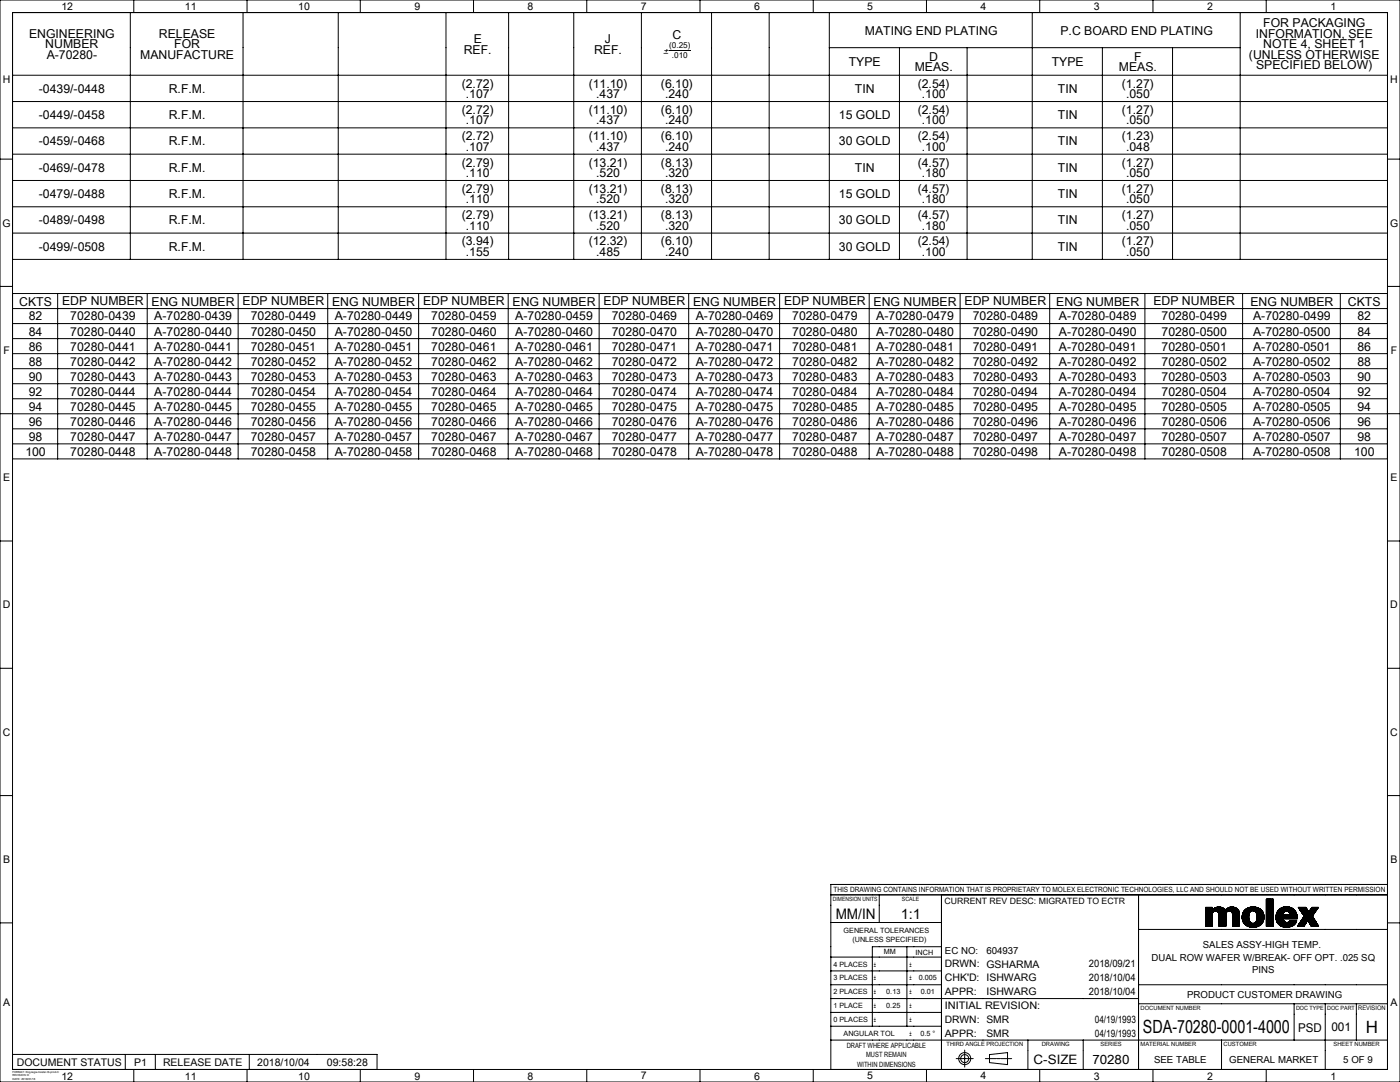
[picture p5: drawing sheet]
<svg xmlns="http://www.w3.org/2000/svg" width="559mm" height="432mm" viewBox="0 0 559 432" stroke-linecap="round" stroke-linejoin="round" font-family="sans-serif">
<g fill="none" stroke="#000" stroke-width=".4">
<path d="M0 0h558.8v431.8h-558.8zM5 5h548.8v421.8h-548.8zM52 5v98.5M53.4 0v5M97 5v98.5M98.6 0v5M135 5v98.5M143.8 0v5M178 5v98.5M189 0v5M203 5v98.5M229 5v98.5"/>
<path d="M234.2 0v5M256 5v98.5M279.4 0v5M284 5v98.5M307 5v98.5M324.6 0v5M331 5v98.5M331 19h164M359 19v84.5M369.8 0v5M386 19v84.5M412 5v98.5"/>
<path d="M415 0v5M440 19v84.5M460.2 0v5M468 19v84.5M495 5v98.5M505.4 0v5M5 30h548.8M267.1 20.1h8.5M5 40.5h548.8M5 51h548.8M0 63.5h5M5 61.5h548.8"/>
<path d="M5 72h548.8M553.8 63.5h5M5 82.5h548.8M5 93h548.8M0 114.3h5M5 117.1h548.8M5 103.5h548.8M23 117.1v66M58.8 117.1v66M95.1 117.1v66M130.8 117.1v66M167.1 117.1v66"/>
<path d="M202.8 117.1v66M239.1 117.1v66M274.9 117.1v66M311.2 117.1v66M346.9 117.1v66M383.2 117.1v66M419 117.1v66M457 117.1v66M496 117.1v66M535 117.1v66M553.8 114.3h5M5 123.1h548.8"/>
<path d="M5 129.1h548.8M5 135.1h548.8M5 141.1h548.8M5 147.1h548.8M5 153.1h548.8M5 159.1h548.8M0 165.1h558.8M5 171.1h548.8M5 177.1h548.8M5 183.1h548.8M0 215.9h5M553.8 215.9h5"/>
<path d="M0 266.7h5M553.8 266.7h5M0 317.5h5M553.8 317.5h5M331.6 357.1h222.2M350.9 357.1v11.1M375.8 357.1v69.7M454.4 357.1v69.7M505.5 358.8l-.1 .1M505.7 358.8l-.3 .3M505.8 358.8l-.4 .4M505.9 358.8l-.5 .5"/>
<path d="M506.1 358.8l-.7 .7M506.2 358.8l-.8 .8M506.3 358.8l-.9 .9M506.5 358.8l-1.1 1.1M506.6 358.8l-1.2 1.2M506.8 358.8l-1.4 1.4M506.9 358.8l-1.5 1.5M507.1 358.8l-1.7 1.7M507.2 358.8l-1.8 1.8M507.4 358.8l-2 2M507.5 358.8l-2.1 2.1M507.7 358.8l-2.3 2.3"/>
<path d="M507.8 358.8l-2.4 2.4M507.9 358.8l-2.5 2.5M508.1 358.8l-2.7 2.7M508.2 359.9l-2.8 2.8M508.2 359.8l-2.8 2.8M508.2 359.6l-2.8 2.8M508.2 359.5l-2.8 2.8M508.2 359.3l-2.8 2.9M508.2 359.2l-2.8 2.8M508.2 359l-2.8 2.9M508.2 358.9l-2.8 2.8M508.2 358.9l-2.8 2.7"/>
<path d="M508.2 358.8h-2.8v10.8M508.2 358.8v10.8M553.8 353h-222.2v73.8M0 368.3h5M331.6 368.2h44.2M362 377.8v31.8M375.8 377.8h-27.6v31.8M454.4 370.9h99.4M481.2 362.1h2.7M481.2 369.6h2.7M481.2 362.1v7.5M481.2 362.1v.1"/>
<path d="M481.3 362.1l-.1 .1M481.3 362.1l-.1 .2M481.5 362.1l-.3 .4M481.6 362.1l-.4 .5M481.8 362.1l-.6 .7M481.9 362.1l-.7 .8M482 362.1l-.8 .9M482.2 362.1l-1 1.1M482.3 362.1l-1.1 1.2M482.5 362.1l-1.3 1.3M482.6 362.1l-1.4 1.5M482.8 362.1l-1.6 1.6"/>
<path d="M482.9 362.1l-1.7 1.7M483.1 362.1l-1.9 1.9M483.2 362.1l-2 2M483.4 362.1l-2.2 2.2M483.5 362.1l-2.3 2.3M483.6 362.1l-2.4 2.4M483.8 362.1l-2.6 2.6M483.9 364.9a1.34 1.34 0 0 1 1.3-1.3 1.34 1.34 0 0 1 1.4 1.3v4.7M483.9 368.6l-1.1 1M483.9 368.4l-1.2 1.2M483.9 368.3l-1.4 1.3M483.9 368.1l-1.5 1.5"/>
<path d="M483.9 368l-1.6 1.6M483.9 367.8l-1.8 1.8M483.9 367.7l-1.9 1.9M483.9 367.6l-2.1 2M483.9 367.4l-2.2 2.2M483.9 367.3l-2.4 2.3M483.9 367.1l-2.5 2.5M483.9 367l-2.7 2.6M483.9 366.9l-2.7 2.7M483.9 366.7l-2.7 2.8M483.9 366.6l-2.7 2.7M483.9 366.5l-2.7 2.7"/>
<path d="M483.9 366.3l-2.7 2.8M483.9 366.2l-2.7 2.7M483.9 366l-2.7 2.8M483.9 365.9l-2.7 2.8M483.9 365.7l-2.7 2.8M483.9 365.6l-2.7 2.8M483.9 365.4l-2.7 2.9M483.9 365.3l-2.7 2.8M483.9 365.1l-2.7 2.9M483.9 365l-2.7 2.8M483.9 364.9l-2.7 2.8M483.9 369.6h-.1"/>
<path d="M483.9 369.4l-.3 .2M483.9 369.3l-.4 .3M483.9 369.1l-.6 .5M483.9 369l-.7 .6M483.9 368.9l-.8 .7M483.9 368.7l-1 .9M483.9 364.9v4.7M483.9 362.1v1.1a3.4 3.4 0 0 1 5.2 0 3.4 3.4 0 0 1 4.9-.3M483.9 363l-2.7 2.8M483.9 362.9l-2.7 2.8M483.9 362.7l-2.7 2.9M483.9 362.6l-2.7 2.8"/>
<path d="M483.9 362.5l-2.7 2.8M483.9 362.3l-2.7 2.8M483.9 362.2l-2.7 2.8M483.9 362.1l-2.7 2.7M483.9 364.7l-2.7 2.8M483.9 364.6l-2.7 2.8M484 364.4l-2.8 2.8M484.7 362.5l-3.5 3.5M485 362.3l-3.8 3.8M485.3 362.2l-4.1 4.1M485.5 362.1l-4.3 4.3M485.6 362.1l-4.4 4.4"/>
<path d="M485.9 362l-4.7 4.7M486 362l-4.8 4.8M486.1 362l-4.9 4.9M486.3 362l-5.1 5.1M486.5 362l-1.8 1.7M486.6 365.4l2.4-2.4-2.4 2.5M486.6 365l2.2-2.1-2.2 2.2M486.6 369.6h2.7M486.6 362l-1.7 1.6M486.7 362l-1.7 1.6M486.9 362l-1.7 1.6M487 362l-1.7 1.6"/>
<path d="M487.1 362l-1.7 1.6M487.2 362l-1.6 1.6M487.3 362.1l-1.6 1.5M487.5 362.1l-1.7 1.6M487.5 362.1l-1.6 1.6M487.7 362.2l-1.7 1.6M487.8 362.2l-1.7 1.7M488 362.3l-1.8 1.7M488.1 362.3l-1.8 1.8M488.1 362.4l-1.8 1.8M488.2 362.4l-1.8 1.9M488.4 362.5l-1.9 2"/>
<path d="M488.5 362.6l-2 2M488.6 362.7l-2.1 2M488.6 362.7l-2 2.1M488.9 362.9l-2.3 2.4M489.1 369.6h.1M489.3 369.6h.1M489.3 369.4l-.3 .2M489.3 369.2l-.4 .4M489.3 369.1l-.6 .5M489.3 368.9l-.7 .7M489.3 368.8l-.9 .8M489.3 368.6l-1 1"/>
<path d="M489.3 368.5l-1.1 1.1M489.3 368.3l-1.3 1.3M489.3 368.2l-1.4 1.4M489.3 368.1l-1.5 1.5M489.3 367.9l-1.7 1.7M489.3 367.8l-1.8 1.8M489.3 367.6l-2 2M489.3 367.5l-2.1 2.1M489.3 367.4l-2.2 2.2M489.3 367.2l-2.4 2.4M489.3 367.1l-2.5 2.5M489.3 367l-2.7 2.6"/>
<path d="M489.3 366.8l-2.7 2.8M489.3 366.7l-2.7 2.8M489.3 366.6l-2.7 2.7M489.3 366.4l-2.7 2.8M489.3 366.3l-2.7 2.7M489.3 366.1l-2.7 2.8M489.3 366l-2.7 2.8M489.3 365.8l-2.7 2.8M489.3 365.7l-2.7 2.8M489.3 365.5l-2.7 2.8M489.3 365.4l-2.7 2.8M489.3 365.2l-2.7 2.9"/>
<path d="M489.3 365.1l-2.7 2.8M489.3 365l-2.7 2.8M489.3 364.8l-2.7 2.9M489.3 364.7l-2.7 2.8M489.3 364.5l-2.7 2.9M489.5 362.8l-2.9 2.9M489.5 364.2l-2.9 3.1M489.9 362.5l-3.3 3.3M490.2 362.3l-3.6 3.6M490.5 362.2l-3.9 3.9M490.7 362.1l-4.1 4.1M490.8 362.1l-4.2 4.3"/>
<path d="M491.1 362l-4.5 4.5M491.2 362l-4.6 4.7M491.3 362l-4.7 4.8M491.5 362l-4.9 5M491.7 362l-5.1 5.1M491.8 362l-1.9 1.7M491.9 364.4l1.9-1.7-1.9 1.8M491.9 362l-1.6 1.6M492 364.9a1.34 1.34 0 0 0-1.4-1.3 1.34 1.34 0 0 0-1.3 1.3v4.7M492 365.2l2.2-2.2-2.2 2.3M492 369.6h2.6M492 364.9v4.7"/>
<path d="M492.1 362l-1.7 1.6M492.2 362l-1.7 1.6M492.3 362l-1.6 1.6M492.4 362l-1.6 1.6M492.6 362.1l-1.7 1.5M492.7 362.1l-1.6 1.5M492.8 362.1l-1.6 1.6M492.9 362.2l-1.7 1.5M493 362.2l-1.6 1.6M493.1 362.2l-1.7 1.6M493.2 362.3l-1.7 1.6M493.3 362.3l-1.7 1.7"/>
<path d="M493.4 362.4l-1.7 1.8 1.8-1.7M493.5 362.5l-1.7 1.7M493.6 362.6l-1.7 1.7M493.9 362.7l-1.9 2M493.9 362.8l-1.9 2M494 362.9l-2 2M494 362.9l.6 1.2M494.1 362.9l-2.1 2.2M494.2 363.1l-2.2 2.4M494.3 363.2l-2.3 2.4M494.4 363.3l-2.4 2.5M494.4 363.4l-2.4 2.5"/>
<path d="M494.5 363.5l-2.5 2.5M494.5 363.6l-2.5 2.6M494.5 363.7l-2.5 2.6M494.5 363.8l-2.5 2.6M494.6 363.9l-2.6 2.7M494.6 364.1l-2.6 2.6M494.6 369.6h-.1M494.6 369.4l-.2 .2M494.6 369.3l-.4 .3M494.6 369.2l-.5 .4M494.6 369l-.7 .6M494.6 368.9l-.8 .7"/>
<path d="M494.6 368.7l-.9 .9M494.6 368.6l-1.1 1M494.6 368.4l-1.2 1.2M494.6 368.3l-1.4 1.3M494.6 368.1l-1.5 1.5M494.6 368l-1.6 1.6M494.6 367.8l-1.8 1.8M494.6 367.7l-1.9 1.9M494.6 367.6l-2 2M494.6 367.4l-2.2 2.2M494.6 367.3l-2.3 2.3M494.6 367.2l-2.5 2.4"/>
<path d="M494.6 367l-2.6 2.6M494.6 366.9l-2.6 2.7M494.6 366.8l-2.6 2.6M494.6 366.6l-2.6 2.7M494.6 366.5l-2.6 2.6M494.6 366.3l-2.6 2.7M494.6 366.2l-2.6 2.6M494.6 366.1l-2.6 2.6M494.6 365.9l-2.6 2.7M494.6 365.8l-2.6 2.6M494.6 365.6l-2.6 2.7M494.6 365.5l-2.6 2.7"/>
<path d="M494.6 365.3l-2.6 2.7M494.6 365.2l-2.6 2.7M494.6 365l-2.6 2.8M494.6 364.9l-2.6 2.7M494.6 364.7l-2.6 2.8M494.6 364.6l-2.6 2.7M494.6 364.5l-2.6 2.7M494.6 364.3l-2.6 2.7M494.6 364.2l-2.6 2.7M494.6 364.1v5.5M496.3 363.8l-.5 1.9 .5 2.5M496.3 368.2l1 1"/>
<path d="M497.5 362.7l-1.1 1.1M497.7 362.5l-1.5 1.5M498 362.4l-1.9 1.9M498.3 362.3l-2.3 2.2M498.4 366l-2.1 2.2M498.4 365.9l-2.1 2.2M498.4 366.2l-2 2.1M498.4 365.7l-2.2 2.3M498.4 366.3l-2 2M498.4 366.4l-1.9 2M498.4 365.5l-2.2 2.4M498.5 366.5l-2 2"/>
<path d="M498.5 365.4l-2.4 2.4M498.5 362.2l-2.5 2.5M498.5 366.6l-1.9 2M498.5 365.3l-2.4 2.4M498.5 366.7l-1.8 2M498.5 366.9l-1.8 1.8M498.5 365l-2.4 2.6M498.5 367l-1.7 1.8M498.6 364.9l-2.6 2.6M498.6 367.1l-1.8 1.8M498.6 367.2l-1.7 1.7M498.6 364.6l-2.6 2.8"/>
<path d="M498.6 367.3l-1.6 1.7M498.6 362.2l-2.7 2.7M498.7 367.5l-1.6 1.6M498.7 364.5l-2.7 2.7M498.7 364.4a1.6 1.6 0 0 1 2-.9 1.6 1.6 0 0 1 1 1.9 2.35 2.35 0 0 1-1.5 3.1l-.9-.2-.6-.8M498.7 364.4l-.3 1.6 .3 1.5M498.7 367.6l-1.5 1.6M498.8 364.2l-2.9 3M498.8 367.8l-1.5 1.4M498.9 367.8l-1.4 1.5 1.4-1.4M498.9 362.1l-3 3M499 368l-1.4 1.4"/>
<path d="M499.1 362.1l-3.3 3.2M499.1 368.1l-1.4 1.3M499.2 368.2l-1.4 1.3M499.2 362l-3.4 3.4M499.2 368.2l-1.3 1.3M499.3 368.3l-1.4 1.3M499.4 362l-3.6 3.6M499.4 368.3l-1.3 1.3M499.5 368.4l-1.4 1.3M499.6 362l-3.8 3.7M499.6 368.4l-1.4 1.3M499.7 368.5l-1.3 1.3"/>
<path d="M499.8 362l-4 3.9M499.8 368.5l-1.4 1.3M499.9 362l-4.1 4M500 368.5l-1.5 1.3M500 361.9l-4.2 4.3M500.1 368.5l-1.4 1.4M500.2 361.9l-4.4 4.4M500.2 368.5l-1.4 1.4M500.3 361.9l-4.5 4.5M500.4 361.9l-4.6 4.7M500.4 368.5l-1.5 1.4M500.5 363.5l1.5-1.2-1.4 1.2"/>
<path d="M500.6 362l-4.8 4.7M500.6 368.4l-1.6 1.5M500.7 362l-4.8 4.8M500.8 362l-4.9 4.9M500.8 368.3l-1.7 1.7M501 362l-5.1 5.1M501.1 362l-1.7 1.6M501.2 362l-1.6 1.5M501.3 362.1l-1.5 1.4M501.4 362.1l-1.4 1.3M501.5 364.6l1.7-1.6-1.6 1.6M501.6 362.1l-1.5 1.3"/>
<path d="M501.6 362.2l-1.3 1.3M501.7 365.1l1.9-1.9-1.9 2M501.7 365.4l2-1.9-2 2.1M501.7 362.2l-1.3 1.3M502.1 362.3l-1.4 1.3M502.2 362.3l-1.4 1.3M502.3 362.4l-1.3 1.3 1.3-1.3M502.5 362.5l-1.5 1.3M502.5 362.5l-1.3 1.4M502.6 362.6l-1.4 1.4M502.7 362.6l-1.4 1.5M502.8 362.7l-1.5 1.4"/>
<path d="M502.9 362.7l-1.5 1.6M503 362.8l-1.6 1.5M503 362.8l1 1M503 362.8a4.9 4.9 0 0 0-6.7 1M503.1 362.8l-1.6 1.6M503.3 363l-1.7 1.7M503.4 363.1l-1.8 1.8M503.5 363.1l-1.9 1.9M503.6 363.3l-1.9 2M503.7 368.6l-.5 .5M503.8 363.6l-2 2.1M503.9 363.6l-2.1 2.3"/>
<path d="M503.9 363.8l-2.1 2.2M504 368.2l-1.1 1.1M504 363.8l-2.2 2.3M504 363.8a4.2 4.2 0 0 1-.5 5 4.2 4.2 0 0 1-4.8 1.1l-1.4-.7M504 363.9l-2.3 2.4M504.1 364l-2.4 2.4M504.1 368l-1.5 1.5M504.1 364.1l-2.4 2.5M504.2 364.2l-2.5 2.6M504.2 364.3l-2.5 2.6M504.2 367.7l-2 1.9M504.2 364.4l-2.6 2.7"/>
<path d="M504.3 364.5l-2.8 2.9M504.3 367.5l-2.3 2.2M504.3 364.6l-2.8 2.9M504.3 367.3l-2.4 2.5M504.3 364.7l-2.9 3.1M504.4 364.8l-5.2 5.2M504.4 367.1l-2.8 2.8M504.4 365l-5 5M504.4 365.1l-4.9 4.9M504.4 366.9l-3 3M504.5 365.2l-4.9 4.8M504.5 365.3l-4.8 4.8"/>
<path d="M504.5 366.7l-3.3 3.3M504.5 365.4l-4.7 4.7M504.5 366.5l-3.5 3.5M504.5 365.6l-4.5 4.5M504.5 366.4l-3.6 3.6M504.5 365.7l-4.4 4.4M504.5 366.2l-3.8 3.8M504.5 365.8l-4.2 4.3M504.5 366.1l-3.9 4M504.5 366l-4.1 4.1M505.4 369.6h2.8M508.2 369.5v.1"/>
<path d="M508.2 369.4l-.3 .2M508.2 369.2l-.4 .4M508.2 369.1l-.6 .5M508.2 368.9l-.7 .7M508.2 368.8l-.9 .8M508.2 368.7l-1 .9M508.2 368.5l-1.2 1.1M508.2 368.4l-1.3 1.2M508.2 368.3l-1.4 1.3M508.2 368.1l-1.6 1.5M508.2 368l-1.7 1.6M508.2 367.8l-1.8 1.8"/>
<path d="M508.2 367.7l-2 1.9M508.2 367.5l-2.1 2.1M508.2 367.4l-2.2 2.2M508.2 367.2l-2.4 2.4M508.2 367.1l-2.5 2.5M508.2 366.9l-2.7 2.7M508.2 366.8l-2.8 2.8M508.2 366.7l-2.8 2.8M508.2 366.5l-2.8 2.9M508.2 366.4l-2.8 2.8M508.2 366.3l-2.8 2.8M508.2 366.1l-2.8 2.9"/>
<path d="M508.2 366l-2.8 2.8M508.2 365.9l-2.8 2.8M508.2 365.7l-2.8 2.8M508.2 365.6l-2.8 2.8M508.2 365.4l-2.8 2.8M508.2 365.3l-2.8 2.8M508.2 365.1l-2.8 2.8M508.2 365l-2.8 2.8M508.2 364.8l-2.8 2.8M508.2 364.7l-2.8 2.8M508.2 364.5l-2.8 2.9M508.2 364.4l-2.8 2.8"/>
<path d="M508.2 364.3l-2.8 2.8M508.2 364.1l-2.8 2.9M508.2 364l-2.8 2.8M508.2 363.9l-2.8 2.8M508.2 363.7l-2.8 2.9M508.2 363.6l-2.8 2.8M508.2 363.5l-2.8 2.8M508.2 363.3l-2.8 2.8M508.2 363.2l-2.8 2.8M508.2 363l-2.8 2.8M508.2 362.9l-2.8 2.8M508.2 362.7l-2.8 2.8"/>
<path d="M508.2 362.6l-2.8 2.8M508.2 362.4l-2.8 2.8M508.2 362.3l-2.8 2.8M508.2 362.1l-2.8 2.9M508.2 362l-2.8 2.8M508.2 361.9l-2.8 2.8M508.2 361.7l-2.8 2.9M508.2 361.6l-2.8 2.8M508.2 361.5l-2.8 2.8M508.2 361.3l-2.8 2.9M508.2 361.2l-2.8 2.8M508.2 361l-2.8 2.9"/>
<path d="M508.2 360.9l-2.8 2.8M508.2 360.8l-2.8 2.8M508.2 360.6l-2.8 2.8M508.2 360.5l-2.8 2.8M508.2 360.4l-2.8 2.7M508.2 360.2l-2.8 2.8M508.2 360.1l-2.8 2.7M509.3 366.5l.5 1.6M509.3 365.6v.9M509.8 368.1l1.1 1.2 2.1 .7M510.9 362.7l-.8 .8M511.2 369.5l1.7-1.6-1.6 1.6"/>
<path d="M511.2 362.5l-1.3 1.3M511.5 362.3l-1.8 1.8M511.8 362.2a4 4 0 0 0-2.5 3.4M511.8 362.2l-2.2 2.2M512 362.1l-2.5 2.5M512.1 362.1l-2.6 2.6M512.2 364.9l-2.6 2.7M512.2 364.8l-2.7 2.7M512.2 366.7l-1.9 2M512.2 366.9l-1.8 1.9M512.2 364.6l-2.7 2.8M512.2 367l-1.8 1.9 1.9-1.8"/>
<path d="M512.3 365.1l-2.7 2.6M512.3 367.2l-1.8 1.8M512.3 364.3l-2.8 3M512.4 367.3l-1.8 1.8M512.4 362l-3 3M512.4 367.4l-1.7 1.7M512.4 365.1l-2.7 2.7M512.5 367.5l-1.7 1.8 1.7-1.7M512.5 362l-3.1 3.1M512.5 365.1l-2.8 2.8M512.6 364a1.34 1.34 0 0 1 1.5-.3 1.34 1.34 0 0 1 .8 1.4h-2.7zM512.6 367.6l-1.7 1.7"/>
<path d="M512.7 365.1l-3 2.9M512.7 362l-3.4 3.3M512.7 367.8l-1.7 1.6M512.8 367.8l-1.7 1.6M512.8 365.1l-3 3M512.9 361.9l-3.6 3.6M513 365.1l-3.2 3.1M513 368l-1.6 1.6 1.7-1.6M513 361.9l-3.7 3.8M513.1 365.1l-3.2 3.2M513.2 361.9l-3.9 3.9M513.2 368.1l-1.6 1.6 1.8-1.6"/>
<path d="M513.3 365.1l-3.3 3.4 3.4-3.4M513.3 361.9l-4 4.1M513.5 368.1l-1.7 1.7M513.5 361.9l-4.2 4.2M513.5 365.1l-3.4 3.4M513.6 368.1l-1.6 1.7 1.7-1.7M513.6 361.9l-4.3 4.4M513.7 365.1l-3.5 3.5M513.8 361.9l-4.5 4.5M513.8 365.1l-3.6 3.6M513.9 361.9l-4.6 4.6M513.9 368.1l-1.8 1.8"/>
<path d="M513.9 365.1l-1.6 1.5M514 361.9l-4.7 4.7M514 368.1l-1.8 1.8M514.1 365.1l-1.7 1.5M514.1 361.9l-4.8 4.8M514.2 363.8l1.5-1.4-1.4 1.4M514.2 365.1l-1.6 1.5M514.2 362l-4.8 4.8M514.4 362l-5 5M514.4 365.1l-1.7 1.5M514.4 367.9l-2.1 2M514.5 362l-5.1 5.1"/>
<path d="M514.5 365.1l-1.6 1.5M514.6 362l-5.2 5.2M514.6 365.1l-1.6 1.5M514.7 362.1l-1.7 1.6M514.8 367.5l-1.1 .6M514.8 367.5h2.8M514.8 367.5h-.1M514.8 362.1l-1.6 1.5M514.8 367.5l-.2 .2M514.9 362.1l-1.6-.2-1.5 .3M514.9 362.1l1.3 .7 1 1.1M514.9 364.8l1.7-1.6-3.4 3.4"/>
<path d="M514.9 362.1l-1.5 1.5M515 367.5l-2.6 2.4M515.1 362.2l-1.6 1.4M515.1 367.5l-2.6 2.5M515.1 362.2l-1.4 1.4M515.3 367.5l-2.7 2.5M515.3 362.2l-1.5 1.4M515.4 362.3l-1.5 1.3M515.4 367.5l-2.6 2.5M515.4 362.3l-1.4 1.4M515.5 367.5l-2.6 2.5M515.6 362.4l-1.5 1.3"/>
<path d="M515.7 367.5l-2.7 2.5M515.8 367.5l-2.6 2.5M515.8 362.5l-1.4 1.4M515.9 362.6l-1.4 1.4M516 367.5l-2.7 2.5M516 362.6l-1.5 1.4M516.1 362.7l-1.5 1.4M516.1 367.5l-2.6 2.5M516.2 362.7l-1.5 1.5M516.2 367.5l-2.6 2.5M516.2 362.8l-1.5 1.5M516.3 362.9l-1.5 1.5"/>
<path d="M516.4 362.9l-1.6 1.6M516.4 367.5l-2.7 2.5M516.5 363l-1.6 1.6M516.5 367.5l-2.6 2.5M516.5 363.1l-1.6 1.6M516.6 367.5l-2.6 2.5M516.7 363.3l-3.4 3.3M516.8 363.3l-3.3 3.3M516.8 367.5l-2.6 2.5M516.8 363.4l-3.2 3.2M516.9 363.5l-3.1 3.1M516.9 367.5l-2.5 2.5"/>
<path d="M517 363.6l-3.1 3M517 363.6l-3 3M517.1 367.5l-2.6 2.4M517.1 363.7l-2.9 2.9M517.1 363.8l-2.8 2.8M517.2 363.9l-2.8 2.7M517.2 368.4l-.9 .9M517.2 363.9l.6 2.7h-5.6l.6 1.2 .9 .3M517.2 364l-2.6 2.6M517.2 367.5l-2.5 2.4M517.3 364.1l-2.6 2.5M517.3 364.2l-2.4 2.4"/>
<path d="M517.3 368.1l-1.3 1.4M517.4 367.5l-2.5 2.4M517.4 364.3l-2.4 2.3M517.4 364.4l-2.3 2.2M517.4 364.5l-2.1 2.1M517.5 367.8l-1.8 1.8M517.5 367.5l-2.4 2.3M517.5 364.6l-2.1 2M517.5 364.7l-1.9 1.9M517.5 367.6l-2 2.1M517.6 364.8l-1.9 1.8M517.6 367.5l-2.4 2.3"/>
<path d="M517.6 367.5a3.9 3.9 0 0 1-4.6 2.5M517.6 364.9l-1.7 1.7M517.6 365l-1.6 1.6M517.6 365.1l-1.4 1.5M517.7 365.2l-1.4 1.4M517.7 365.3l-1.3 1.3M517.7 365.5l-1.1 1.1M517.7 365.6l-1 1M517.8 365.7l-.9 .9M517.8 365.8l-.8 .8M517.8 365.9l-.7 .7M517.8 366.1l-.5 .5"/>
<path d="M517.8 366.2l-.4 .4M517.8 366.3l-.3 .3M517.8 366.5l-.1 .1M517.9 369.6h2.6M518.2 362.1h3M518.2 362.1l2.4 3.5-2.7 4M518.4 362.1l-.2 .1M518.6 362.1l-.2 .3 .3-.3M518.9 362.1l-.4 .4M519 362.1l-.5 .5M519.2 362.1l-.6 .6M519.3 362.1l-.7 .7"/>
<path d="M519.5 362.1l-.8 .8M519.6 362.1l-.8 .8M519.7 364.3l1.8-1.7-1.8 1.8M519.8 362.1l-1 1M519.9 362.1l-1 1M520 362.1l-1.1 1.1M520 364.8l1.8-1.7-1.7 1.8M520.2 362.1l-1.2 1.2M520.3 362.1l-1.2 1.3 1.3-1.3M520.5 369.6l1.5-2.4 1.4 2.4M520.6 369.5l-.1 .1M520.6 362.1l-1.4 1.5"/>
<path d="M520.7 362.1l-1.5 1.5M520.8 369.2l-.5 .4M520.8 362.1l-1.5 1.6M521 368.9l-.8 .7M521 362.1l-1.7 1.7M521.1 362.1l-1.7 1.8M521.2 362.1l1.2 1.9 1.3-1.9M521.2 362.1l-1.7 1.9 1.8-1.8M521.3 368.4l-1.3 1.2M521.3 362.3l-1.7 1.8M521.4 362.4l-1.8 1.8M521.5 368.1l-1.6 1.5"/>
<path d="M521.5 362.6l-1.7 1.9M521.6 362.7l-1.7 1.8M521.6 362.8l-1.7 1.8M521.7 367.8l-1.9 1.8M521.7 362.9l-1.7 1.8M521.9 363.1l-1.7 1.9 1.7-1.7M522 363.3l-1.8 1.8M522 363.4l-1.7 1.8M522.1 363.5l-1.7 1.8M522.1 363.6l-1.7 1.8M522.1 367.5l1.8-1.7-1.7 1.8M522.2 363.7l-1.8 2.1"/>
<path d="M523.4 369.6h2.9M523.7 362.1h2.5M523.7 362.1l-.2 .2M523.8 365.6l2.5 4M523.8 365.6l-1.7 1.8M523.8 362.1l-.6 .6M524 362.1l-1.1 1M524 365.9l-1.7 1.8 1.7-1.8M524.1 366l-1.7 1.9M524.1 362.1l-1.6 1.6M524.1 366.1l-1.7 1.8M524.2 365.1l-4.6 4.5"/>
<path d="M524.2 366.2l-1.8 1.8M524.2 366.3l-1.7 1.8M524.3 362.1l-4.1 4.1M524.3 366.4l-1.7 1.8M524.3 366.5l-1.7 1.8M524.4 362.1l-4.5 4.5M524.4 366.5l-1.7 2 1.8-1.9M524.5 364.7l-5 4.9M524.5 366.7l-1.7 1.9 1.8-1.8M524.6 362.1l-5 5M524.6 369.6l1.1-1-1 1M524.6 366.9l-1.7 1.8"/>
<path d="M524.7 367l-1.8 1.8M524.7 362.1l-5.4 5.4M524.7 367.1l-1.7 1.8M524.8 367.2l-1.8 1.8M524.8 362.1l-5.7 5.7M524.8 367.2l-1.7 1.9M524.9 364.1l-5.6 5.5M524.9 367.3l-1.8 1.9M524.9 367.4l-1.7 1.9M525 362.1l-6.3 6.3M525 367.5l-1.7 1.9 1.8-1.8M525.1 362.1l-6.6 6.7"/>
<path d="M525.1 367.7l-1.8 1.8M525.1 367.8l-1.7 1.8M525.2 363.7l-6 5.9M525.2 367.9l-1.7 1.7M525.3 367.9l-1.7 1.7M525.3 362.1l-7.2 7.2M525.3 368.1l-1.5 1.5M525.4 368.1l-1.5 1.5M525.4 362.1l-7.5 7.5M525.4 368.2l-1.4 1.4M525.4 363.3l-6.3 6.3M525.5 368.3l-1.3 1.3"/>
<path d="M525.5 362.1l-7.6 7.5M525.5 368.4l-1.2 1.2M525.6 368.5l-1.2 1.1M525.7 362.1l-7.6 7.5M525.7 368.7l-.9 .9M525.8 368.8l-.8 .8M525.8 362.1l-7.6 7.5M525.8 368.9l-.7 .7M525.9 362.7l-7 6.9M525.9 369l-.7 .6M525.9 362.1l-7.5 7.5M526 369.1l-.6 .5"/>
<path d="M526 369.2l-.5 .4M526.1 369.3l-.4 .3M526.1 362.1l-7.6 7.5M526.1 369.4l-.3 .2M526.1 362.3l-7.3 7.3M526.2 369.4l-.2 .2M526.2 362.1l-7.5 7.5M526.2 369.5l.1 .1M526.2 362.1l-2.4 3.5M553.8 368.3h5M331.6 382h44.2M331.6 387.5h44.2"/>
<path d="M331.6 393h44.2M331.6 398.5h122.8M454.4 393h99.4M331.6 415.1h222.2M331.6 404h44.2M331.6 409.6h44.2M385.1 419.1v2.8M410.3 415.1v11.7M432.4 415.1v11.7M454.4 400.6h99.4M487.6 415.1v11.7M516.5 400.6v14.5"/>
<path d="M529 400.6v26.2M541.4 400.6v14.5M5 420.8h145.5v6M50 420.8v6M53.4 426.8v5M62 420.8v6M98.6 426.8v5M99.5 420.8v6M143.8 426.8v5M189 426.8v5M234.2 426.8v5M279.4 426.8v5"/>
<path d="M324.6 426.8v5M369.8 426.8v5M381.7 422.5h2.8M384.7 422.5h.7M385.1 422.1v.7M385.1 423v2.9M385.6 422.5h2.9M393.3 422.5h4.3M394.9 420.9l7.2-.8v4.8l-7.2-.8zM397.9 422.5h1.3M399.5 422.5h4.3M415 426.8v5"/>
<path d="M460.2 426.8v5M505.4 426.8v5"/>
<circle cx="385.1" cy="422.5" r="1.6"/>
<circle cx="385.1" cy="422.5" r="2.4"/>
</g>
<text font-size="7.3" x="456.2" y="412.4">SDA-70280-0001-4000</text>
<text font-size="6.7" x="545.2" y="412.3">H</text>
<g font-size="5.8">
<text x="333.6" y="366.8">MM/IN</text>
<text x="359.6" y="366.8">1:1</text>
</g>
<text font-size="5.2" x="412.6" y="424.8">C-SIZE</text>
<text font-size="5.1" x="436" y="424.7">70280</text>
<g font-size="4.9">
<text x="504.2" y="10.9">FOR PACKAGING</text>
<text x="11.6" y="15.1">ENGINEERING</text>
<text x="63.4" y="15.1">RELEASE</text>
<text x="189.1" y="17.2">E</text>
<text x="241.5" y="17.2">J</text>
<text x="268.4" y="15.6">C</text>
<text x="345.2" y="13.8">MATING END PLATING</text>
<text x="423.3" y="13.8">P.C BOARD END PLATING</text>
<text x="501.3" y="15.1">INFORMATION, SEE</text>
<text x="18.1" y="19.3">NUMBER</text>
<text x="18.6" y="23.5">A-70280-</text>
<text x="55.9" y="23.5">MANUFACTURE</text>
<text x="69.5" y="19.3">FOR</text>
<text x="185.1" y="21.4">REF.</text>
<text x="237.1" y="21.4">REF.</text>
<text x="498.5" y="23.5">(UNLESS OTHERWISE</text>
<text x="504.2" y="19.3">NOTE 4, SHEET 1</text>
<text x="338.8" y="26.3">TYPE</text>
<text x="365.1" y="28.4">MEAS.</text>
<text x="370.9" y="24.2">D</text>
<text x="419.8" y="26.3">TYPE</text>
<text x="446.6" y="28.4">MEAS.</text>
<text x="452.7" y="24.2">F</text>
<text x="501.4" y="27.7">SPECIFIED BELOW)</text>
<text x="184.3" y="35">(2.72)</text>
<text x="235" y="35">(11.10)</text>
<text x="263.8" y="35">(6.10)</text>
<text x="366.3" y="35">(2.54)</text>
<text x="447.8" y="35">(1.27)</text>
<text x="15.5" y="37">-0439/-0448</text>
<text x="67.4" y="37">R.F.M.</text>
<text x="185.9" y="39.1">.107</text>
<text x="237.9" y="39.1">.437</text>
<text x="265.4" y="39.1">.240</text>
<text x="341.3" y="37">TIN</text>
<text x="367.9" y="39.1">.100</text>
<text x="422.3" y="37">TIN</text>
<text x="449.4" y="39.1">.050</text>
<text x="15.5" y="47.5">-0449/-0458</text>
<text x="67.4" y="47.5">R.F.M.</text>
<text x="184.3" y="45.5">(2.72)</text>
<text x="235" y="45.5">(11.10)</text>
<text x="263.8" y="45.5">(6.10)</text>
<text x="334.9" y="47.6">15 GOLD</text>
<text x="366.3" y="45.5">(2.54)</text>
<text x="422.3" y="47.5">TIN</text>
<text x="447.8" y="45.5">(1.27)</text>
<text x="185.9" y="49.6">.107</text>
<text x="237.9" y="49.6">.437</text>
<text x="265.4" y="49.6">.240</text>
<text x="367.9" y="49.6">.100</text>
<text x="449.4" y="49.6">.050</text>
<text x="15.5" y="58">-0459/-0468</text>
<text x="67.4" y="58">R.F.M.</text>
<text x="184.3" y="56">(2.72)</text>
<text x="235" y="56">(11.10)</text>
<text x="263.8" y="56">(6.10)</text>
<text x="334.9" y="58.1">30 GOLD</text>
<text x="366.3" y="56">(2.54)</text>
<text x="422.3" y="58">TIN</text>
<text x="447.8" y="56">(1.23)</text>
<text x="185.9" y="60.1">.107</text>
<text x="237.9" y="60.1">.437</text>
<text x="265.4" y="60.1">.240</text>
<text x="367.9" y="60.1">.100</text>
<text x="449.4" y="60.1">.048</text>
<text x="15.5" y="68.5">-0469/-0478</text>
<text x="67.4" y="68.5">R.F.M.</text>
<text x="184.3" y="66.5">(2.79)</text>
<text x="185.9" y="70.6">.110</text>
<text x="235" y="66.5">(13.21)</text>
<text x="237.9" y="70.6">.520</text>
<text x="263.8" y="66.5">(8.13)</text>
<text x="265.4" y="70.6">.320</text>
<text x="341.3" y="68.5">TIN</text>
<text x="366.3" y="66.5">(4.57)</text>
<text x="367.9" y="70.6">.180</text>
<text x="422.3" y="68.5">TIN</text>
<text x="447.8" y="66.5">(1.27)</text>
<text x="449.4" y="70.6">.050</text>
<text x="184.3" y="77">(2.79)</text>
<text x="235" y="77">(13.21)</text>
<text x="263.8" y="77">(8.13)</text>
<text x="366.3" y="77">(4.57)</text>
<text x="447.8" y="77">(1.27)</text>
<text x="15.5" y="79">-0479/-0488</text>
<text x="67.4" y="79">R.F.M.</text>
<text x="185.9" y="81.1">.110</text>
<text x="237.9" y="81.1">.520</text>
<text x="265.4" y="81.1">.320</text>
<text x="334.9" y="79.1">15 GOLD</text>
<text x="367.9" y="81.1">.180</text>
<text x="422.3" y="79">TIN</text>
<text x="449.4" y="81.1">.050</text>
<text x="15.5" y="89.5">-0489/-0498</text>
<text x="67.4" y="89.5">R.F.M.</text>
<text x="184.3" y="87.5">(2.79)</text>
<text x="235" y="87.5">(13.21)</text>
<text x="263.8" y="87.5">(8.13)</text>
<text x="334.9" y="89.6">30 GOLD</text>
<text x="366.3" y="87.5">(4.57)</text>
<text x="422.3" y="89.5">TIN</text>
<text x="447.8" y="87.5">(1.27)</text>
<text x="185.9" y="91.6">.110</text>
<text x="237.9" y="91.6">.520</text>
<text x="265.4" y="91.6">.320</text>
<text x="367.9" y="91.6">.180</text>
<text x="449.4" y="91.6">.050</text>
<text x="15.5" y="100">-0499/-0508</text>
<text x="67.4" y="100">R.F.M.</text>
<text x="184.3" y="98">(3.94)</text>
<text x="235" y="98">(12.32)</text>
<text x="263.8" y="98">(6.10)</text>
<text x="334.9" y="100.1">30 GOLD</text>
<text x="366.3" y="98">(2.54)</text>
<text x="422.3" y="100">TIN</text>
<text x="447.8" y="98">(1.27)</text>
<text x="185.9" y="102.1">.155</text>
<text x="237.9" y="102.1">.485</text>
<text x="265.4" y="102.1">.240</text>
<text x="367.9" y="102.1">.100</text>
<text x="449.4" y="102.1">.050</text>
<text x="7.7" y="121.9">CKTS</text>
<text x="24.8" y="121.9">EDP NUMBER</text>
<text x="60.5" y="121.9">ENG NUMBER</text>
<text x="96.8" y="121.9">EDP NUMBER</text>
<text x="132.6" y="121.9">ENG NUMBER</text>
<text x="168.9" y="121.9">EDP NUMBER</text>
<text x="204.6" y="121.9">ENG NUMBER</text>
<text x="240.9" y="121.9">EDP NUMBER</text>
<text x="276.7" y="121.9">ENG NUMBER</text>
<text x="313" y="121.9">EDP NUMBER</text>
<text x="348.7" y="121.9">ENG NUMBER</text>
<text x="385" y="121.9">EDP NUMBER</text>
<text x="421.6" y="121.9">ENG NUMBER</text>
<text x="460.4" y="121.9">EDP NUMBER</text>
<text x="499.1" y="121.9">ENG NUMBER</text>
<text x="538" y="121.9">CKTS</text>
<text x="11.5" y="127.9">82</text>
<text x="28" y="127.9">70280-0439</text>
<text x="61.6" y="127.9">A-70280-0439</text>
<text x="100.1" y="127.9">70280-0449</text>
<text x="133.6" y="127.9">A-70280-0449</text>
<text x="172.1" y="127.9">70280-0459</text>
<text x="205.7" y="127.9">A-70280-0459</text>
<text x="244.2" y="127.9">70280-0469</text>
<text x="277.7" y="127.9">A-70280-0469</text>
<text x="316.2" y="127.9">70280-0479</text>
<text x="349.8" y="127.9">A-70280-0479</text>
<text x="388.2" y="127.9">70280-0489</text>
<text x="422.7" y="127.9">A-70280-0489</text>
<text x="463.6" y="127.9">70280-0499</text>
<text x="500.2" y="127.9">A-70280-0499</text>
<text x="541.8" y="127.9">82</text>
<text x="11.5" y="133.9">84</text>
<text x="28" y="133.9">70280-0440</text>
<text x="61.6" y="133.9">A-70280-0440</text>
<text x="100.1" y="133.9">70280-0450</text>
<text x="133.6" y="133.9">A-70280-0450</text>
<text x="172.1" y="133.9">70280-0460</text>
<text x="205.7" y="133.9">A-70280-0460</text>
<text x="244.2" y="133.9">70280-0470</text>
<text x="277.7" y="133.9">A-70280-0470</text>
<text x="316.2" y="133.9">70280-0480</text>
<text x="349.8" y="133.9">A-70280-0480</text>
<text x="388.2" y="133.9">70280-0490</text>
<text x="422.7" y="133.9">A-70280-0490</text>
<text x="463.6" y="133.9">70280-0500</text>
<text x="500.2" y="133.9">A-70280-0500</text>
<text x="541.8" y="133.9">84</text>
<text x="11.5" y="139.9">86</text>
<text x="28" y="139.9">70280-0441</text>
<text x="61.6" y="139.9">A-70280-0441</text>
<text x="100.1" y="139.9">70280-0451</text>
<text x="133.6" y="139.9">A-70280-0451</text>
<text x="172.1" y="139.9">70280-0461</text>
<text x="205.7" y="139.9">A-70280-0461</text>
<text x="244.2" y="139.9">70280-0471</text>
<text x="277.7" y="139.9">A-70280-0471</text>
<text x="316.2" y="139.9">70280-0481</text>
<text x="349.8" y="139.9">A-70280-0481</text>
<text x="388.2" y="139.9">70280-0491</text>
<text x="422.7" y="139.9">A-70280-0491</text>
<text x="463.6" y="139.9">70280-0501</text>
<text x="500.2" y="139.9">A-70280-0501</text>
<text x="541.8" y="139.9">86</text>
<text x="11.5" y="145.9">88</text>
<text x="28" y="145.9">70280-0442</text>
<text x="61.6" y="145.9">A-70280-0442</text>
<text x="100.1" y="145.9">70280-0452</text>
<text x="133.6" y="145.9">A-70280-0452</text>
<text x="172.1" y="145.9">70280-0462</text>
<text x="205.7" y="145.9">A-70280-0462</text>
<text x="244.2" y="145.9">70280-0472</text>
<text x="277.7" y="145.9">A-70280-0472</text>
<text x="316.2" y="145.9">70280-0482</text>
<text x="349.8" y="145.9">A-70280-0482</text>
<text x="388.2" y="145.9">70280-0492</text>
<text x="422.7" y="145.9">A-70280-0492</text>
<text x="463.6" y="145.9">70280-0502</text>
<text x="500.2" y="145.9">A-70280-0502</text>
<text x="541.8" y="145.9">88</text>
<text x="11.5" y="151.9">90</text>
<text x="28" y="151.9">70280-0443</text>
<text x="61.6" y="151.9">A-70280-0443</text>
<text x="100.1" y="151.9">70280-0453</text>
<text x="133.6" y="151.9">A-70280-0453</text>
<text x="172.1" y="151.9">70280-0463</text>
<text x="205.7" y="151.9">A-70280-0463</text>
<text x="244.2" y="151.9">70280-0473</text>
<text x="277.7" y="151.9">A-70280-0473</text>
<text x="316.2" y="151.9">70280-0483</text>
<text x="349.8" y="151.9">A-70280-0483</text>
<text x="388.2" y="151.9">70280-0493</text>
<text x="422.7" y="151.9">A-70280-0493</text>
<text x="463.6" y="151.9">70280-0503</text>
<text x="500.2" y="151.9">A-70280-0503</text>
<text x="541.8" y="151.9">90</text>
<text x="11.5" y="157.9">92</text>
<text x="28" y="157.9">70280-0444</text>
<text x="61.6" y="157.9">A-70280-0444</text>
<text x="100.1" y="157.9">70280-0454</text>
<text x="133.6" y="157.9">A-70280-0454</text>
<text x="172.1" y="157.9">70280-0464</text>
<text x="205.7" y="157.9">A-70280-0464</text>
<text x="244.2" y="157.9">70280-0474</text>
<text x="277.7" y="157.9">A-70280-0474</text>
<text x="316.2" y="157.9">70280-0484</text>
<text x="349.8" y="157.9">A-70280-0484</text>
<text x="388.2" y="157.9">70280-0494</text>
<text x="422.7" y="157.9">A-70280-0494</text>
<text x="463.6" y="157.9">70280-0504</text>
<text x="500.2" y="157.9">A-70280-0504</text>
<text x="541.8" y="157.9">92</text>
<text x="11.5" y="163.9">94</text>
<text x="28" y="163.9">70280-0445</text>
<text x="61.6" y="163.9">A-70280-0445</text>
<text x="100.1" y="163.9">70280-0455</text>
<text x="133.6" y="163.9">A-70280-0455</text>
<text x="172.1" y="163.9">70280-0465</text>
<text x="205.7" y="163.9">A-70280-0465</text>
<text x="244.2" y="163.9">70280-0475</text>
<text x="277.7" y="163.9">A-70280-0475</text>
<text x="316.2" y="163.9">70280-0485</text>
<text x="349.8" y="163.9">A-70280-0485</text>
<text x="388.2" y="163.9">70280-0495</text>
<text x="422.7" y="163.9">A-70280-0495</text>
<text x="463.6" y="163.9">70280-0505</text>
<text x="500.2" y="163.9">A-70280-0505</text>
<text x="541.8" y="163.9">94</text>
<text x="11.5" y="169.9">96</text>
<text x="28" y="169.9">70280-0446</text>
<text x="61.6" y="169.9">A-70280-0446</text>
<text x="100.1" y="169.9">70280-0456</text>
<text x="133.6" y="169.9">A-70280-0456</text>
<text x="172.1" y="169.9">70280-0466</text>
<text x="205.7" y="169.9">A-70280-0466</text>
<text x="244.2" y="169.9">70280-0476</text>
<text x="277.7" y="169.9">A-70280-0476</text>
<text x="316.2" y="169.9">70280-0486</text>
<text x="349.8" y="169.9">A-70280-0486</text>
<text x="388.2" y="169.9">70280-0496</text>
<text x="422.7" y="169.9">A-70280-0496</text>
<text x="463.6" y="169.9">70280-0506</text>
<text x="500.2" y="169.9">A-70280-0506</text>
<text x="541.8" y="169.9">96</text>
<text x="11.5" y="175.9">98</text>
<text x="28" y="175.9">70280-0447</text>
<text x="61.6" y="175.9">A-70280-0447</text>
<text x="100.1" y="175.9">70280-0457</text>
<text x="133.6" y="175.9">A-70280-0457</text>
<text x="172.1" y="175.9">70280-0467</text>
<text x="205.7" y="175.9">A-70280-0467</text>
<text x="244.2" y="175.9">70280-0477</text>
<text x="277.7" y="175.9">A-70280-0477</text>
<text x="316.2" y="175.9">70280-0487</text>
<text x="349.8" y="175.9">A-70280-0487</text>
<text x="388.2" y="175.9">70280-0497</text>
<text x="422.7" y="175.9">A-70280-0497</text>
<text x="463.6" y="175.9">70280-0507</text>
<text x="500.2" y="175.9">A-70280-0507</text>
<text x="541.8" y="175.9">98</text>
<text x="10.1" y="181.9">100</text>
<text x="28" y="181.9">70280-0448</text>
<text x="61.6" y="181.9">A-70280-0448</text>
<text x="100.1" y="181.9">70280-0458</text>
<text x="133.6" y="181.9">A-70280-0458</text>
<text x="172.1" y="181.9">70280-0468</text>
<text x="205.7" y="181.9">A-70280-0468</text>
<text x="244.2" y="181.9">70280-0478</text>
<text x="277.7" y="181.9">A-70280-0478</text>
<text x="316.2" y="181.9">70280-0488</text>
<text x="349.8" y="181.9">A-70280-0488</text>
<text x="388.2" y="181.9">70280-0498</text>
<text x="422.7" y="181.9">A-70280-0498</text>
<text x="463.6" y="181.9">70280-0508</text>
<text x="500.2" y="181.9">A-70280-0508</text>
<text x="540.5" y="181.9">100</text>
</g>
<g font-size="4.8">
<text x="518.2" y="411.6">PSD</text>
<text x="531.4" y="411.6">001</text>
</g>
<text font-size="4.4" x="264.8" y="21.8">±</text>
<g font-size="4.2">
<text x="24.5" y="4">12</text>
<text x="73.8" y="4">11</text>
<text x="119" y="4">10</text>
<text x="165.4" y="4">9</text>
<text x="210.6" y="4">8</text>
<text x="255.8" y="4">7</text>
<text x="301" y="4">6</text>
<text x="346.2" y="4">5</text>
<text x="391.4" y="4">4</text>
<text x="436.6" y="4">3</text>
<text x="481.8" y="4">2</text>
<text x="531.1" y="4">1</text>
<text x="1.1" y="33.2">H</text>
<text x="554.9" y="33.2">H</text>
<text x="1" y="90.4">G</text>
<text x="554.8" y="90.4">G</text>
<text x="1.4" y="141.2">F</text>
<text x="555.2" y="141.2">F</text>
<text x="1.3" y="192">E</text>
<text x="555.1" y="192">E</text>
<text x="1.1" y="242.8">D</text>
<text x="554.9" y="242.8">D</text>
<text x="1.1" y="293.6">C</text>
<text x="554.9" y="293.6">C</text>
<text x="1.3" y="344.4">B</text>
<text x="555.1" y="344.4">B</text>
<text x="1.3" y="401.5">A</text>
<text x="555.1" y="401.5">A</text>
<text x="6.7" y="425.3">DOCUMENT STATUS</text>
<text x="53.6" y="425.3">P1</text>
<text x="65.1" y="425.3">RELEASE DATE</text>
<text x="102.7" y="425.3">2018/10/04</text>
<text x="130.5" y="425.3">09:58:28</text>
<text x="24.5" y="430.8">12</text>
<text x="73.8" y="430.8">11</text>
<text x="119" y="430.8">10</text>
<text x="165.4" y="430.8">9</text>
<text x="210.6" y="430.8">8</text>
<text x="255.8" y="430.8">7</text>
<text x="301" y="430.8">6</text>
<text x="346.2" y="430.8">5</text>
<text x="391.4" y="430.8">4</text>
<text x="436.6" y="430.8">3</text>
<text x="481.8" y="430.8">2</text>
<text x="531.1" y="430.8">1</text>
</g>
<g font-size="4.1">
<text x="377.1" y="386.1">DRWN: GSHARMA</text>
<text x="434.7" y="386.1">2018/09/21</text>
<text x="377.1" y="391.6">CHK'D: ISHWARG</text>
<text x="434.7" y="391.6">2018/10/04</text>
<text x="377.2" y="397.1">APPR:</text>
<text x="393.7" y="397.2">ISHWARG</text>
<text x="434.7" y="397.1">2018/10/04</text>
<text x="377.2" y="402.7">INITIAL REVISION:</text>
<text x="377.1" y="408.2">DRWN: SMR</text>
<text x="377.2" y="413.7">APPR:</text>
<text x="393.7" y="413.7">SMR</text>
<text x="437" y="408.2">04/19/1993</text>
<text x="437" y="413.7">04/19/1993</text>
</g>
<g font-size="3.9">
<text x="377.2" y="380.6">EC NO:</text>
<text x="393.7" y="380.6">604937</text>
<text x="459.6" y="383.4">DUAL ROW WAFER W/BREAK- OFF OPT. .025 SQ</text>
<text x="480.1" y="378.5">SALES ASSY-HIGH TEMP.</text>
<text x="499.8" y="388.3">PINS</text>
<text x="473.9" y="398.2">PRODUCT CUSTOMER DRAWING</text>
<text x="460.7" y="424.4">SEE TABLE</text>
<text x="490.6" y="424.4">GENERAL MARKET</text>
<text x="536.2" y="424.4">5 OF 9</text>
</g>
<text font-size="3.5" x="377" y="360.9">CURRENT REV DESC: MIGRATED TO ECTR</text>
<g font-size="3.3">
<text x="267.1" y="19.1">(0.25)</text>
<text x="268.2" y="23">.010</text>
</g>
<g font-size="2.9">
<text x="332.7" y="356.1">THIS DRAWING CONTAINS INFORMATION THAT IS PROPRIETARY TO MOLEX ELECTRONIC TECHNOLOGIES, LLC AND SHOULD NOT BE USED WITHOUT WRITTEN PERMISSION</text>
<text x="336.7" y="372.2">GENERAL TOLERANCES</text>
<text x="340.2" y="375.9">(UNLESS SPECIFIED)</text>
<text x="352.8" y="380.9">MM</text>
<text x="365.5" y="380.9">INCH</text>
<text x="332.6" y="385.8">4 PLACES</text>
<text x="348.7" y="385.7">±</text>
<text x="363" y="385.7">±</text>
<text x="332.6" y="391.3">3 PLACES</text>
<text x="348.7" y="391.3">±</text>
<text x="363" y="391.3">±</text>
<text x="366.8" y="391.3">0.005</text>
<text x="332.6" y="396.8">2 PLACES</text>
<text x="348.7" y="396.8">±</text>
<text x="353.8" y="396.8">0.13</text>
<text x="363" y="396.8">±</text>
<text x="367.6" y="396.8">0.01</text>
<text x="332.6" y="402.3">1 PLACE</text>
<text x="332.7" y="407.8">0 PLACES</text>
<text x="348.7" y="402.3">±</text>
<text x="348.7" y="407.8">±</text>
<text x="353.8" y="402.3">0.25</text>
<text x="363" y="402.3">±</text>
<text x="363" y="407.8">±</text>
<text x="336.7" y="413.4">ANGULAR TOL</text>
<text x="363" y="413.3">±</text>
<text x="367.4" y="413.4">0.5 °</text>
<text x="338" y="418.3">DRAFT WHERE APPLICABLE</text>
<text x="342.1" y="425.7">WITHIN DIMENSIONS</text>
<text x="345.7" y="422">MUST REMAIN</text>
</g>
<text font-size="2.5" x="542.1" y="403.1">REVISION</text>
<g font-size="2.3">
<text x="332.4" y="359.6">DIMENSION UNITS</text>
<text x="360" y="359.6">SCALE</text>
<text x="455.3" y="403.1">DOCUMENT NUMBER</text>
<text x="517.3" y="403.1">DOC TYPE</text>
<text x="529.7" y="403.1">DOC PART</text>
<text x="377.8" y="417.6">THIRD ANGLE PROJECTION</text>
<text x="415.8" y="417.6">DRAWING</text>
<text x="439.2" y="417.6">SERIES</text>
<text x="455.3" y="417.6">MATERIAL NUMBER</text>
<text x="488.4" y="417.6">CUSTOMER</text>
<text x="532.3" y="417.6">SHEET NUMBER</text>
</g>
<g font-size="1.1">
<text x="4.9" y="428.2">FORMAT: Eng-lega-master-tb-prod-C</text>
<text x="4.9" y="429.6">REVISION: D</text>
<text x="4.9" y="431">DATE: 2018/01/18</text>
</g>
</svg>
